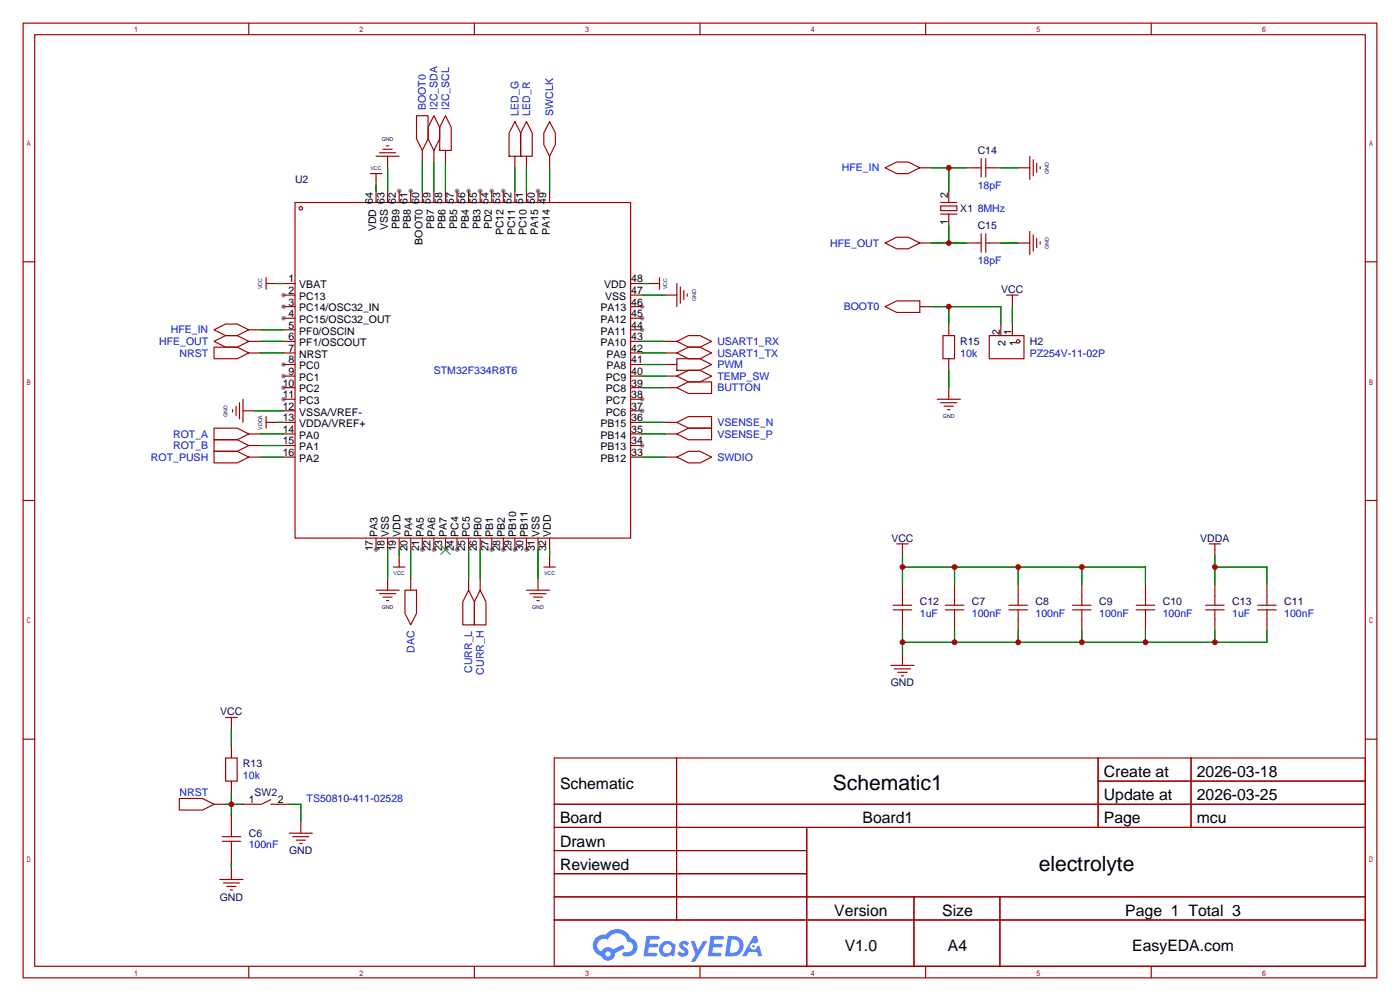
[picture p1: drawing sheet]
<svg xmlns="http://www.w3.org/2000/svg" width="307mm" height="220mm" viewBox="0 0 307 220" stroke-linecap="round" stroke-linejoin="round" font-family="sans-serif">
<g fill="#999">
<circle cx="62.2" cy="64.8" r=".51"/>
<circle cx="62.2" cy="67.3" r=".51"/>
<circle cx="62.2" cy="69.8" r=".51"/>
<circle cx="62.2" cy="80" r=".51"/>
<circle cx="62.2" cy="82.5" r=".51"/>
<circle cx="62.2" cy="85.1" r=".51"/>
<circle cx="62.2" cy="87.6" r=".51"/>
<circle cx="82.5" cy="120.6" r=".51"/>
<circle cx="92.7" cy="120.6" r=".51"/>
<circle cx="95.2" cy="120.6" r=".51"/>
<circle cx="100.3" cy="120.6" r=".51"/>
<circle cx="107.9" cy="120.6" r=".51"/>
<circle cx="110.5" cy="120.6" r=".51"/>
<circle cx="113" cy="120.6" r=".51"/>
<circle cx="115.6" cy="120.6" r=".51"/>
<circle cx="141" cy="97.8" r=".51"/>
<circle cx="141" cy="90.2" r=".51"/>
<circle cx="141" cy="87.6" r=".51"/>
<circle cx="141" cy="72.4" r=".51"/>
<circle cx="141" cy="69.8" r=".51"/>
<circle cx="141" cy="67.3" r=".51"/>
<circle cx="118.1" cy="41.9" r=".51"/>
<circle cx="110.5" cy="41.9" r=".51"/>
<circle cx="107.9" cy="41.9" r=".51"/>
<circle cx="105.4" cy="41.9" r=".51"/>
<circle cx="102.9" cy="41.9" r=".51"/>
<circle cx="100.3" cy="41.9" r=".51"/>
<circle cx="90.2" cy="41.9" r=".51"/>
<circle cx="87.6" cy="41.9" r=".51"/>
</g>
<g fill="none" stroke="#a10000" stroke-width=".25">
<path d="M5.1 5.1h297.2v209.5h-297.2zM7.6 7.6h292.1v204.5h-292.1zM54.6 5.1v2.5M104.1 5.1v2.5M153.7 5.1v2.5M203.2 5.1v2.5M252.7 5.1v2.5M5.1 57.5h2.5M299.7 57.5h2.6M5.1 109.9h2.5M299.7 109.9h2.6M5.1 162.2h2.5"/>
<path d="M121.7 166.4h178v45.7h-178zM121.7 176.5h178M148.5 166.4v35.5M241.1 166.4v15.2M241.1 171.4h58.6M261.5 166.4v15.2M299.7 162.2h2.6M121.7 181.6h178M121.7 186.7h55.4M121.7 196.8h178M121.7 191.8h55.4M177.1 181.6v30.5"/>
<path d="M200.6 196.8v15.3M219.5 196.8v15.3M54.6 212.1v2.5M104.1 212.1v2.5M121.7 201.9h178M153.7 212.1v2.5M203.2 212.1v2.5M252.7 212.1v2.5"/>
</g>
<g fill="#5487ff">
<path d="M149.4 206.8a1.3 1.3 0 0 1 1.8 .3l-.4 .6a.54 .54 0 0 0-.9-.3l.2 .3a1.28 1.28 0 0 1 .7 2 1.53 1.53 0 0 1-2.1-.3l.5-.6 .8 .4a.31 .31 0 0 0 .3-.2 .31 .31 0 0 0-.3-.4 1.12 1.12 0 0 1-.6-1.8z"/>
<path d="M151.7 206.6h.8l.7 2 1.2-2h.9l-2.7 4.5h-.9l1-1.6z"/>
<path d="M141.9 205.4h2.3a.46 .46 0 0 1 .5 .1 .46 .46 0 0 1 .1 .5l-.4 .2h-1.7l-.2 .9h1.7a.4 .4 0 0 1 .3 .5 .4 .4 0 0 1-.4 .3h-1.7l-.1 1.2h1.3a.46 .46 0 0 1 .5 .1 .46 .46 0 0 1 .1 .5l-.3 .2h-2.6z"/>
<path d="M156 205.4h2.3a.47 .47 0 0 1 .5 .1 .47 .47 0 0 1 .1 .5l-.4 .2h-1.7l-.1 .9h1.6a.4 .4 0 0 1 .3 .5 .4 .4 0 0 1-.4 .3h-1.7l-.1 1.2h1.3a.46 .46 0 0 1 .5 .1 .46 .46 0 0 1 .2 .5l-.4 .2h-2.6z"/>
<path d="M165.4 205.4h.7l.4 1.4-.6 .3a.75 .75 0 0 0-1.2 .3 .75 .75 0 0 0 .5 1.1 .75 .75 0 0 0 1-.7l.5-.3 .6 2.4h-.8l-.3-1h-1.8l-.6 1h-.9z"/>
<path d="M159.8 205.4l-.6 4.5h1.4a2.27 2.27 0 0 0 2.6-2.3 2.27 2.27 0 0 0-2.7-2.2zM160.6 206.2a1.5 1.5 0 0 1 1.8 1.5 1.5 1.5 0 0 1-2 1.4h-.2z"/>
<path d="M145.2 207.1a1.6 1.6 0 0 0-.3 2.2 1.6 1.6 0 0 0 2.3 .2l.8 .4 .3-2.5-.2-.2-.4-.1a1.58 1.58 0 0 0-2.5 0zM145.8 207.6a.98 .98 0 0 1 1.6 .4 .98 .98 0 0 1-1 1.3 .94 .94 0 0 1-.9-.7 .94 .94 0 0 1 .3-1z"/>
<path d="M130.9 205.8a2.37 2.37 0 0 0 1.1 4 1.54 1.54 0 0 0 1.8 1 1.54 1.54 0 0 0 1.2-1.6l2.2-1.1-.5-.7-2.1 1a1.57 1.57 0 0 0-2.6 .5 1.5 1.5 0 0 1-.7-2.1 1.5 1.5 0 0 1 2.2-.5 2.23 2.23 0 0 1 2.2-1.5 2.23 2.23 0 0 1 2 1.9 1.16 1.16 0 0 1 1.3 1.1 1.16 1.16 0 0 1-1.1 1.2h-.7a.47 .47 0 0 0-.6 .4 .47 .47 0 0 0 .5 .5 2.17 2.17 0 0 0 2.5-.9 2.17 2.17 0 0 0-.4-2.7l-.8-.4a3.2 3.2 0 0 0-5.4-.8l-1.1 .1zM132.9 209.4a.6 .6 0 0 1 1.2 0 .6 .6 0 0 1-1.2 0z"/>
<circle cx="165.4" cy="207.7" r=".28"/>
</g>
<g fill="none" stroke="#a10000" stroke-width=".25">
<path d="M81.3 38.1h2.5M82.5 38.1v2.5M82.5 34.3h5.1M83.3 33.5h3.6M84.1 32.8h2M84.8 32h.5M85.1 34.3v2.5M91.4 25.4h2.6v5.1l-1.3 2.5-1.3-2.5zM92.7 33v2.6M95.2 25.4l1.3 2.5v2.6l-1.3 2.5-1.2-2.5v-2.6zM95.2 33v2.6M97.8 25.4l1.3 2.5v5.1h-2.6v-5.1z"/>
<path d="M97.8 33v2.6M113 26.7l1.3 2.5v5.1h-2.5v-5.1zM113 34.3v2.5M115.6 26.7l1.2 2.5v5.1h-2.5v-5.1zM115.6 34.3v2.5M120.6 26.7l1.3 2.5v2.6l-1.3 2.5-1.2-2.5v-2.6zM120.6 34.3v2.5M194.3 36.8l2.5-1.2h2.6l2.5 1.2-2.5 1.3h-2.6zM201.9 36.8h2.6M212.1 36.8h3.3M215.4 34.8v4.1M216.4 34.8v4.1"/>
<path d="M216.4 36.8h3.3M223.5 36.8h2.6M226.1 34.3v5.1M226.8 35.1v3.5M227.6 35.8v2M228.3 36.6v.5M64.8 44.4h73.6v73.7h-73.6zM82.5 41.9v2.5M85.1 41.9v2.5M87.6 41.9v2.5M90.2 41.9v2.5M92.7 41.9v2.5"/>
<path d="M95.2 41.9v2.5M97.8 41.9v2.5M100.3 41.9v2.5M102.9 41.9v2.5M105.4 41.9v2.5M107.9 41.9v2.5M110.5 41.9v2.5M113 41.9v2.5M115.6 41.9v2.5M118.1 41.9v2.5M120.6 41.9v2.5M194.3 53.3l2.5-1.2h2.6l2.5 1.2-2.5 1.3h-2.6z"/>
<path d="M201.9 53.3h2.6M206.5 45.2h3.6v1h-3.6zM206.5 47h3.6M206.5 44.4h3.6M208.3 41.9v2.5M208.3 47v2.5M212.1 53.3h3.3M215.4 51.3v4.1M216.4 51.3v4.1M216.4 53.3h3.3M223.5 53.3h2.6M226.1 50.8v5.1"/>
<path d="M226.8 51.6v3.5M227.6 52.3v2.1M228.3 53.1v.5M47 76.2h5.1l2.5 1.3-2.5 1.2h-5.1zM47 72.4l2.5-1.3h2.6l2.5 1.3-2.5 1.3h-2.6zM47 74.9l2.5-1.2h2.6l2.5 1.2-2.5 1.3h-2.6zM54.6 72.4h2.5M54.6 74.9h2.5M54.6 77.5h2.5M58.4 62.2h2.6M58.4 61v2.5M62.2 62.2h2.6"/>
<path d="M62.2 64.8h2.6M62.2 67.3h2.6M62.2 69.8h2.6M62.2 72.4h2.6M62.2 74.9h2.6M62.2 77.5h2.6M138.4 62.2h2.6M138.4 64.8h2.6M138.4 67.3h2.6M138.4 69.8h2.6M138.4 72.4h2.6M138.4 74.9h2.6"/>
<path d="M138.4 77.5h2.6M142.2 62.2h2.6M144.8 61v2.5M146 64.8h2.6M146 74.9h2.6M146 77.5h2.6M148.6 78.7h5.1l2.5 1.3-2.5 1.3h-5.1zM148.6 77.5l2.5-1.3h2.6l2.5 1.3-2.5 1.2h-2.6zM148.6 74.9l2.5-1.2h2.6l2.5 1.2-2.5 1.3h-2.6zM148.6 62.2v5.1M149.4 63v3.5M150.1 63.8v2"/>
<path d="M150.9 64.5v.5M194.3 67.3l2.5-1.3h5.1v2.6h-5.1zM201.9 67.3h2.6M207 73.7h2.5v5h-2.5zM208.3 71.1v2.6M208.3 78.7v2.6M217.2 73.7h7.6v5h-7.6zM219.7 71.1v2.6M221 64.8h2.5M222.2 64.8v2.5M222.2 71.1v2.6M47 94h5.1l2.5 1.2-2.5 1.3h-5.1z"/>
<path d="M47 96.5h5.1l2.5 1.3-2.5 1.3h-5.1zM47 99.1h5.1l2.5 1.2-2.5 1.3h-5.1zM51.1 89.9v.5M51.8 89.2v2M52.6 88.4v3.5M53.3 90.2h2.6M53.3 87.6v5.1M54.6 95.2h2.5M54.6 97.8h2.5M58.4 92.7h2.6M58.4 91.4v2.6M62.2 80h2.6"/>
<path d="M62.2 82.5h2.6M62.2 85.1h2.6M62.2 87.6h2.6M62.2 90.2h2.6M62.2 92.7h2.6M62.2 95.2h2.6M62.2 97.8h2.6M138.4 80h2.6M138.4 82.5h2.6M138.4 85.1h2.6M138.4 87.6h2.6M138.4 90.2h2.6"/>
<path d="M138.4 92.7h2.6M138.4 95.2h2.6M138.4 97.8h2.6M146 80h2.6M146 82.5h2.6M146 85.1h2.6M146 92.7h2.6M146 95.2h2.6M148.6 95.2l2.5-1.2h5.1v2.5h-5.1zM148.6 92.7l2.5-1.3h5.1v2.6h-5.1zM148.6 82.5l2.5-1.2h2.6l2.5 1.2-2.5 1.3h-2.6zM148.6 85.1l2.5-1.3h5.1v2.6h-5.1z"/>
<path d="M205.7 87.6h5.1M206.5 88.4h3.6M207.3 89.2h2M208 89.9h.5M208.3 85.1v2.5M54.6 100.3h2.5M62.2 100.3h2.6M82.5 118.1v2.5M85.1 118.1v2.5M87.6 118.1v2.5M90.2 118.1v2.5M92.7 118.1v2.5"/>
<path d="M95.2 118.1v2.5M97.8 118.1v2.5M100.3 118.1v2.5M102.9 118.1v2.5M105.4 118.1v2.5M107.9 118.1v2.5M110.5 118.1v2.5M113 118.1v2.5M115.6 118.1v2.5M118.1 118.1v2.5M120.6 118.1v2.5M138.4 100.3h2.6"/>
<path d="M146 100.3h2.6M148.6 100.3l2.5-1.2h2.6l2.5 1.2-2.5 1.3h-2.6zM196.8 119.4h2.6M198.1 119.4v2.5M265.4 119.4h2.6M266.7 119.4v2.5M82.5 129.5h5.1M83.3 130.3h3.6M84.1 131.1h2M84.8 131.8h.5M85.1 127v2.5M86.4 124.5h2.5"/>
<path d="M87.6 121.9v2.6M88.9 129.5h2.5v5.1l-1.2 2.6-1.3-2.6zM90.2 127v2.5M102.9 129.5l1.2 2.6v5.1h-2.5v-5.1zM102.9 127v2.5M105.4 129.5l1.3 2.6v5.1h-2.6v-5.1zM105.4 127v2.5M115.6 129.5h5M116.3 130.3h3.6M117.1 131.1h2M117.9 131.8h.5M118.1 127v2.5"/>
<path d="M119.4 124.5h2.5M120.6 121.9v2.6M196.1 133.9h4.1M196.1 132.8h4.1M198.1 128.3v4.5M198.1 133.9v4.5M207.5 133.9h4.1M207.5 132.8h4.1M209.5 128.3v4.5M209.5 133.9v4.5M221.5 133.9h4.1M221.5 132.8h4.1"/>
<path d="M223.5 128.3v4.5M223.5 133.9v4.5M235.5 133.9h4M235.5 132.8h4M237.5 128.3v4.5M237.5 133.9v4.5M249.4 133.9h4.1M249.4 132.8h4.1M251.5 128.3v4.5M251.5 133.9v4.5M264.7 133.9h4M264.7 132.8h4"/>
<path d="M266.7 128.3v4.5M266.7 133.9v4.5M276.1 133.9h4.1M276.1 132.8h4.1M278.1 128.3v4.5M278.1 133.9v4.5M49.5 157.5h2.6M50.8 157.5v2.5M195.6 146h5.1M196.3 146.8h3.6M197.1 147.6h2M197.9 148.3h.5"/>
<path d="M198.1 143.5v2.5M39.4 175.3h5l2.6 1.2-2.6 1.3h-5zM47 176.5h2.5M49.5 166.4h2.6v5h-2.6zM50.8 163.8v2.6M50.8 171.4v2.6M50.8 179.1v4.5M59.4 175.5l-2 1h-4.1M59.4 176.5h4.1M48.3 193h5M48.8 183.6h4M48.8 184.7h4"/>
<path d="M49 193.8h3.6M49.8 194.6h2M50.5 195.3h.6M50.8 184.7v4.5M50.8 190.5v2.5M63.5 182.9h5.1M64.3 183.6h3.5M65 184.4h2.1M65.8 185.2h.5M66 180.3v2.6"/>
<circle cx="66" cy="45.7" r=".38"/>
<circle cx="223.5" cy="74.9" r=".38"/>
</g>
<path d="M96.8 119.6l2 2.1M98.8 119.6l-2 2.1" fill="none" stroke="#3c3" stroke-width=".25"/>
<g fill="none" stroke="#008700" stroke-width=".25">
<path d="M85.1 36.8v5.1M92.7 35.6v6.3M95.2 35.6v6.3M97.8 35.6v6.3M113 36.8v5.1M115.6 36.8v5.1M120.6 36.8v5.1M204.5 36.8h7.6M208.3 36.8v5.1M219.7 36.8h3.8M82.5 40.6v1.3M204.5 53.3h7.6"/>
<path d="M208.3 49.5v3.8M219.7 53.3h3.8M57.1 74.9h5.1M57.1 77.5h5.1M57.1 72.4h5.1M61 62.2h1.2M141 74.9h5M141 77.5h5M141 62.2h1.2M141 64.8h5M204.5 67.3h15.2v3.8M208.3 67.3v3.8"/>
<path d="M222.2 67.3v3.8M55.9 90.2h6.3M57.1 95.2h5.1M57.1 97.8h5.1M61 92.7h1.2M141 80h5M141 92.7h5M141 95.2h5M141 82.5h5M141 85.1h5M208.3 81.3v3.8M57.1 100.3h5.1"/>
<path d="M141 100.3h5M85.1 120.6v6.4M87.6 120.6v1.3M90.2 120.6v6.4M102.9 120.6v6.4M105.4 120.6v6.4M118.1 120.6v6.4M120.6 120.6v1.3M198.1 121.9v6.4M198.1 138.4v5.1M198.1 124.5h53.4v3.8M209.5 124.5v3.8"/>
<path d="M209.5 138.4v2.6M223.5 124.5v3.8M223.5 138.4v2.6M237.5 124.5v3.8M237.5 138.4v2.6M251.5 138.4v2.6M266.7 121.9v6.4M266.7 138.4v2.6M266.7 124.5h11.4v3.8M278.1 138.4v2.6h-80M49.5 176.5h3.8M50.8 160v3.8"/>
<path d="M50.8 174v5.1M63.5 176.5h2.5v3.8M50.8 189.2v1.3"/>
</g>
<g fill="#c00">
<circle cx="50.8" cy="176.5" r=".63"/>
<circle cx="198.1" cy="141" r=".63"/>
<circle cx="209.6" cy="141" r=".63"/>
<circle cx="223.5" cy="141" r=".63"/>
<circle cx="237.5" cy="141" r=".63"/>
<circle cx="251.5" cy="141" r=".63"/>
<circle cx="266.7" cy="141" r=".63"/>
<circle cx="198.1" cy="124.5" r=".63"/>
<circle cx="209.6" cy="124.5" r=".63"/>
<circle cx="223.5" cy="124.5" r=".63"/>
<circle cx="237.5" cy="124.5" r=".63"/>
<circle cx="266.7" cy="124.5" r=".63"/>
<circle cx="208.3" cy="53.3" r=".63"/>
<circle cx="208.3" cy="36.8" r=".63"/>
<circle cx="208.3" cy="67.3" r=".63"/>
</g>
<g font-size="4.6">
<text x="182.9" y="173.5">Schematic1</text>
<text x="228" y="191.3">electrolyte</text>
</g>
<g font-size="3.5">
<text x="122.9" y="173.1">Schematic</text>
<text x="242.3" y="170.6">Create at</text>
<text x="262.7" y="170.6">2026-03-18</text>
<text x="242.3" y="175.7">Update at</text>
<text x="262.7" y="175.7">2026-03-25</text>
<text x="122.9" y="180.7">Board</text>
<text x="122.9" y="185.8">Drawn</text>
<text x="189.3" y="180.7">Board1</text>
<text x="242.3" y="180.7">Page</text>
<text x="262.7" y="180.7">mcu</text>
<text x="122.9" y="190.9">Reviewed</text>
<text x="183.1" y="201.1">Version</text>
<text x="206.8" y="201.1">Size</text>
<text x="247" y="201.1">Page 1 Total 3</text>
<text x="185.4" y="208.7">V1.0</text>
<text x="208.1" y="208.7">A4</text>
<text x="248.6" y="208.7">EasyEDA.com</text>
</g>
<g font-size="2.3" fill="#00f">
<text x="93.5" y="24.1" transform="rotate(-90 93.5 24.1)">BOOT0</text>
<text x="96.1" y="24.1" transform="rotate(-90 96.1 24.1)">I2C_SDA</text>
<text x="98.6" y="24.1" transform="rotate(-90 98.6 24.1)">I2C_SCL</text>
<text x="113.8" y="25.4" transform="rotate(-90 113.8 25.4)">LED_G</text>
<text x="116.4" y="25.4" transform="rotate(-90 116.4 25.4)">LED_R</text>
<text x="121.5" y="25.4" transform="rotate(-90 121.5 25.4)">SWCLK</text>
<text x="184.8" y="37.6">HFE_IN</text>
<text x="214.6" y="41.4">18pF</text>
<text x="214.6" y="46.5">8MHz</text>
<text x="182.3" y="54.1">HFE_OUT</text>
<text x="214.6" y="58">18pF</text>
<text x="185.2" y="68.1">BOOT0</text>
<text x="34.9" y="75.7">HFE_OUT</text>
<text x="37.5" y="73.2">HFE_IN</text>
<text x="157.5" y="75.7">USART1_RX</text>
<text x="39.4" y="78.3">NRST</text>
<text x="95.2" y="82.1">STM32F334R8T6</text>
<text x="157.5" y="80.8">PWM</text>
<text x="157.5" y="78.3">USART1_TX</text>
<text x="157.5" y="83.4">TEMP_SW</text>
<text x="210.8" y="78.3">10k</text>
<text x="226.1" y="78.3">PZ254V-11-02P</text>
<text x="157.5" y="85.9">BUTTON</text>
<text x="157.5" y="93.5">VSENSE_N</text>
<text x="33.1" y="101.1">ROT_PUSH</text>
<text x="38" y="96.1">ROT_A</text>
<text x="38" y="98.6">ROT_B</text>
<text x="157.5" y="101.1">SWDIO</text>
<text x="157.5" y="96.1">VSENSE_P</text>
<text x="201.9" y="135.4">1uF</text>
<text x="213.4" y="135.4">100nF</text>
<text x="227.3" y="135.4">100nF</text>
<text x="241.3" y="135.4">100nF</text>
<text x="255.3" y="135.4">100nF</text>
<text x="270.5" y="135.4">1uF</text>
<text x="281.9" y="135.4">100nF</text>
<text x="91" y="143.3" transform="rotate(-90 91 143.3)">DAC</text>
<text x="103.7" y="147.7" transform="rotate(-90 103.7 147.7)">CURR_L</text>
<text x="106.2" y="148.1" transform="rotate(-90 106.2 148.1)">CURR_H</text>
<text x="53.3" y="171">10k</text>
<text x="39.4" y="174.8">NRST</text>
<text x="67.3" y="176.1">TS50810-411-02528</text>
<text x="54.6" y="186.2">100nF</text>
</g>
<g font-size="2.3" fill="#000080">
<text x="214.6" y="33.8">C14</text>
<text x="64.8" y="40.2">U2</text>
<text x="210.8" y="46.5">X1</text>
<text x="214.6" y="50.3">C15</text>
<text x="219.8" y="64.3">VCC</text>
<text x="210.8" y="75.7">R15</text>
<text x="226.1" y="75.7">H2</text>
<text x="195.7" y="118.9">VCC</text>
<text x="263.5" y="118.9">VDDA</text>
<text x="201.9" y="132.9">C12</text>
<text x="213.4" y="132.9">C7</text>
<text x="227.3" y="132.9">C8</text>
<text x="241.3" y="132.9">C9</text>
<text x="255.3" y="132.9">C10</text>
<text x="270.5" y="132.9">C13</text>
<text x="281.9" y="132.9">C11</text>
<text x="195.6" y="150.7">GND</text>
<text x="48.4" y="157">VCC</text>
<text x="53.3" y="168.4">R13</text>
<text x="55.9" y="174.8">SW2</text>
<text x="54.6" y="183.7">C6</text>
<text x="63.5" y="187.5">GND</text>
<text x="48.2" y="197.7">GND</text>
</g>
<g font-size="2.3">
<text x="81.8" y="44.8" transform="rotate(-90 81.8 44.8)">64</text>
<text x="84.4" y="44.8" transform="rotate(-90 84.4 44.8)">63</text>
<text x="86.9" y="44.8" transform="rotate(-90 86.9 44.8)">62</text>
<text x="89.5" y="44.8" transform="rotate(-90 89.5 44.8)">61</text>
<text x="92" y="44.8" transform="rotate(-90 92 44.8)">60</text>
<text x="94.5" y="44.8" transform="rotate(-90 94.5 44.8)">59</text>
<text x="97.1" y="44.8" transform="rotate(-90 97.1 44.8)">58</text>
<text x="99.6" y="44.8" transform="rotate(-90 99.6 44.8)">57</text>
<text x="102.2" y="44.8" transform="rotate(-90 102.2 44.8)">56</text>
<text x="104.7" y="44.8" transform="rotate(-90 104.7 44.8)">55</text>
<text x="107.2" y="44.8" transform="rotate(-90 107.2 44.8)">54</text>
<text x="109.8" y="44.8" transform="rotate(-90 109.8 44.8)">53</text>
<text x="112.3" y="44.8" transform="rotate(-90 112.3 44.8)">52</text>
<text x="114.9" y="44.8" transform="rotate(-90 114.9 44.8)">51</text>
<text x="117.4" y="44.8" transform="rotate(-90 117.4 44.8)">50</text>
<text x="119.9" y="44.8" transform="rotate(-90 119.9 44.8)">49</text>
<text x="208.1" y="43.4" transform="rotate(-90 208.1 43.4)">2</text>
<text x="82.6" y="50.8" transform="rotate(-90 82.6 50.8)">VDD</text>
<text x="85.1" y="50.5" transform="rotate(-90 85.1 50.5)">VSS</text>
<text x="87.7" y="50.2" transform="rotate(-90 87.7 50.2)">PB9</text>
<text x="90.2" y="50.2" transform="rotate(-90 90.2 50.2)">PB8</text>
<text x="92.8" y="53.7" transform="rotate(-90 92.8 53.7)">BOOT0</text>
<text x="95.3" y="50.2" transform="rotate(-90 95.3 50.2)">PB7</text>
<text x="97.8" y="50.2" transform="rotate(-90 97.8 50.2)">PB6</text>
<text x="100.4" y="50.2" transform="rotate(-90 100.4 50.2)">PB5</text>
<text x="102.9" y="50.2" transform="rotate(-90 102.9 50.2)">PB4</text>
<text x="105.5" y="50.2" transform="rotate(-90 105.5 50.2)">PB3</text>
<text x="108" y="50.4" transform="rotate(-90 108 50.4)">PD2</text>
<text x="110.5" y="51.7" transform="rotate(-90 110.5 51.7)">PC12</text>
<text x="113.1" y="51.7" transform="rotate(-90 113.1 51.7)">PC11</text>
<text x="115.6" y="51.7" transform="rotate(-90 115.6 51.7)">PC10</text>
<text x="118.2" y="51.5" transform="rotate(-90 118.2 51.5)">PA15</text>
<text x="120.7" y="51.5" transform="rotate(-90 120.7 51.5)">PA14</text>
<text x="208.1" y="49.3" transform="rotate(-90 208.1 49.3)">1</text>
<text x="63.4" y="62">1</text>
<text x="63.4" y="64.5">2</text>
<text x="65.7" y="63.3">VBAT</text>
<text x="65.7" y="65.8">PC13</text>
<text x="132.6" y="63.3">VDD</text>
<text x="132.9" y="65.8">VSS</text>
<text x="138.6" y="64.5">47</text>
<text x="138.6" y="62">48</text>
<text x="63.4" y="67.1">3</text>
<text x="63.4" y="69.6">4</text>
<text x="65.7" y="68.4">PC14/OSC32_IN</text>
<text x="65.7" y="70.9">PC15/OSC32_OUT</text>
<text x="131.8" y="70.9">PA12</text>
<text x="131.8" y="68.4">PA13</text>
<text x="138.6" y="69.6">45</text>
<text x="138.6" y="67.1">46</text>
<text x="63.4" y="72.2">5</text>
<text x="63.4" y="74.7">6</text>
<text x="63.4" y="77.2">7</text>
<text x="65.7" y="73.4">PF0/OSCIN</text>
<text x="65.7" y="76">PF1/OSCOUT</text>
<text x="131.8" y="76">PA10</text>
<text x="131.8" y="73.4">PA11</text>
<text x="138.6" y="77.2">42</text>
<text x="138.6" y="74.7">43</text>
<text x="138.6" y="72.2">44</text>
<text x="219.5" y="73.5" transform="rotate(-90 219.5 73.5)">2</text>
<text x="220.8" y="75.9" transform="rotate(-90 220.8 75.9)">2</text>
<text x="222" y="73.5" transform="rotate(-90 222 73.5)">1</text>
<text x="223.3" y="75.9" transform="rotate(-90 223.3 75.9)">1</text>
<text x="63.4" y="79.8">8</text>
<text x="63.4" y="82.3">9</text>
<text x="65.7" y="78.5">NRST</text>
<text x="65.7" y="81.1">PC0</text>
<text x="65.7" y="83.6">PC1</text>
<text x="133" y="83.6">PC9</text>
<text x="133.1" y="81.1">PA8</text>
<text x="133.1" y="78.5">PA9</text>
<text x="138.6" y="82.3">40</text>
<text x="138.6" y="79.8">41</text>
<text x="62.1" y="84.9">10</text>
<text x="62.1" y="87.4">11</text>
<text x="62.1" y="89.9">12</text>
<text x="65.7" y="86.1">PC2</text>
<text x="65.7" y="88.7">PC3</text>
<text x="133" y="88.7">PC7</text>
<text x="133" y="86.1">PC8</text>
<text x="138.6" y="89.9">37</text>
<text x="138.6" y="87.4">38</text>
<text x="138.6" y="84.9">39</text>
<text x="62.1" y="92.5">13</text>
<text x="62.1" y="95">14</text>
<text x="65.7" y="91.2">VSSA/VREF-</text>
<text x="65.7" y="93.8">VDDA/VREF+</text>
<text x="131.8" y="93.8">PB15</text>
<text x="133" y="91.2">PC6</text>
<text x="138.6" y="95">35</text>
<text x="138.6" y="92.5">36</text>
<text x="62.1" y="97.6">15</text>
<text x="62.1" y="100.1">16</text>
<text x="65.7" y="96.3">PA0</text>
<text x="65.7" y="98.8">PA1</text>
<text x="65.7" y="101.4">PA2</text>
<text x="131.8" y="101.4">PB12</text>
<text x="131.8" y="98.8">PB13</text>
<text x="131.8" y="96.3">PB14</text>
<text x="138.6" y="100.1">33</text>
<text x="138.6" y="97.6">34</text>
<text x="82.8" y="117.8" transform="rotate(-90 82.8 117.8)">PA3</text>
<text x="85.4" y="117.8" transform="rotate(-90 85.4 117.8)">VSS</text>
<text x="87.9" y="117.8" transform="rotate(-90 87.9 117.8)">VDD</text>
<text x="90.5" y="117.8" transform="rotate(-90 90.5 117.8)">PA4</text>
<text x="93" y="117.8" transform="rotate(-90 93 117.8)">PA5</text>
<text x="95.5" y="117.8" transform="rotate(-90 95.5 117.8)">PA6</text>
<text x="98.1" y="117.8" transform="rotate(-90 98.1 117.8)">PA7</text>
<text x="100.6" y="117.8" transform="rotate(-90 100.6 117.8)">PC4</text>
<text x="103.2" y="117.8" transform="rotate(-90 103.2 117.8)">PC5</text>
<text x="105.7" y="117.8" transform="rotate(-90 105.7 117.8)">PB0</text>
<text x="108.2" y="117.8" transform="rotate(-90 108.2 117.8)">PB1</text>
<text x="110.8" y="117.8" transform="rotate(-90 110.8 117.8)">PB2</text>
<text x="113.3" y="117.8" transform="rotate(-90 113.3 117.8)">PB10</text>
<text x="115.9" y="117.8" transform="rotate(-90 115.9 117.8)">PB11</text>
<text x="118.4" y="117.8" transform="rotate(-90 118.4 117.8)">VSS</text>
<text x="120.9" y="117.8" transform="rotate(-90 120.9 117.8)">VDD</text>
<text x="81.8" y="121" transform="rotate(-90 81.8 121)">17</text>
<text x="84.4" y="121" transform="rotate(-90 84.4 121)">18</text>
<text x="86.9" y="121" transform="rotate(-90 86.9 121)">19</text>
<text x="89.5" y="121" transform="rotate(-90 89.5 121)">20</text>
<text x="92" y="121" transform="rotate(-90 92 121)">21</text>
<text x="94.5" y="121" transform="rotate(-90 94.5 121)">22</text>
<text x="97.1" y="121" transform="rotate(-90 97.1 121)">23</text>
<text x="99.6" y="121" transform="rotate(-90 99.6 121)">24</text>
<text x="102.2" y="121" transform="rotate(-90 102.2 121)">25</text>
<text x="104.7" y="121" transform="rotate(-90 104.7 121)">26</text>
<text x="107.2" y="121" transform="rotate(-90 107.2 121)">27</text>
<text x="109.8" y="121" transform="rotate(-90 109.8 121)">28</text>
<text x="112.3" y="121" transform="rotate(-90 112.3 121)">29</text>
<text x="114.9" y="121" transform="rotate(-90 114.9 121)">30</text>
<text x="117.4" y="121" transform="rotate(-90 117.4 121)">31</text>
<text x="119.9" y="121" transform="rotate(-90 119.9 121)">32</text>
<text x="54.6" y="176.3">1</text>
<text x="61" y="176.3">2</text>
</g>
<g font-size="1.2" fill="#000080">
<text x="83.8" y="30.9">GND</text>
<text x="81.3" y="37.2">VCC</text>
<text x="230.3" y="38.1" transform="rotate(-90 230.3 38.1)">GND</text>
<text x="230.3" y="54.6" transform="rotate(-90 230.3 54.6)">GND</text>
<text x="57.6" y="63.4" transform="rotate(-90 57.6 63.4)">VCC</text>
<text x="146.5" y="63.4" transform="rotate(-90 146.5 63.4)">VCC</text>
<text x="152.8" y="66.1" transform="rotate(-90 152.8 66.1)">GND</text>
<text x="49.9" y="91.5" transform="rotate(-90 49.9 91.5)">GND</text>
<text x="57.6" y="94.3" transform="rotate(-90 57.6 94.3)">VDDA</text>
<text x="207" y="91.8">GND</text>
<text x="86.4" y="126.1">VCC</text>
<text x="119.4" y="126.1">VCC</text>
<text x="83.8" y="133.8">GND</text>
<text x="116.8" y="133.8">GND</text>
</g>
</svg>
